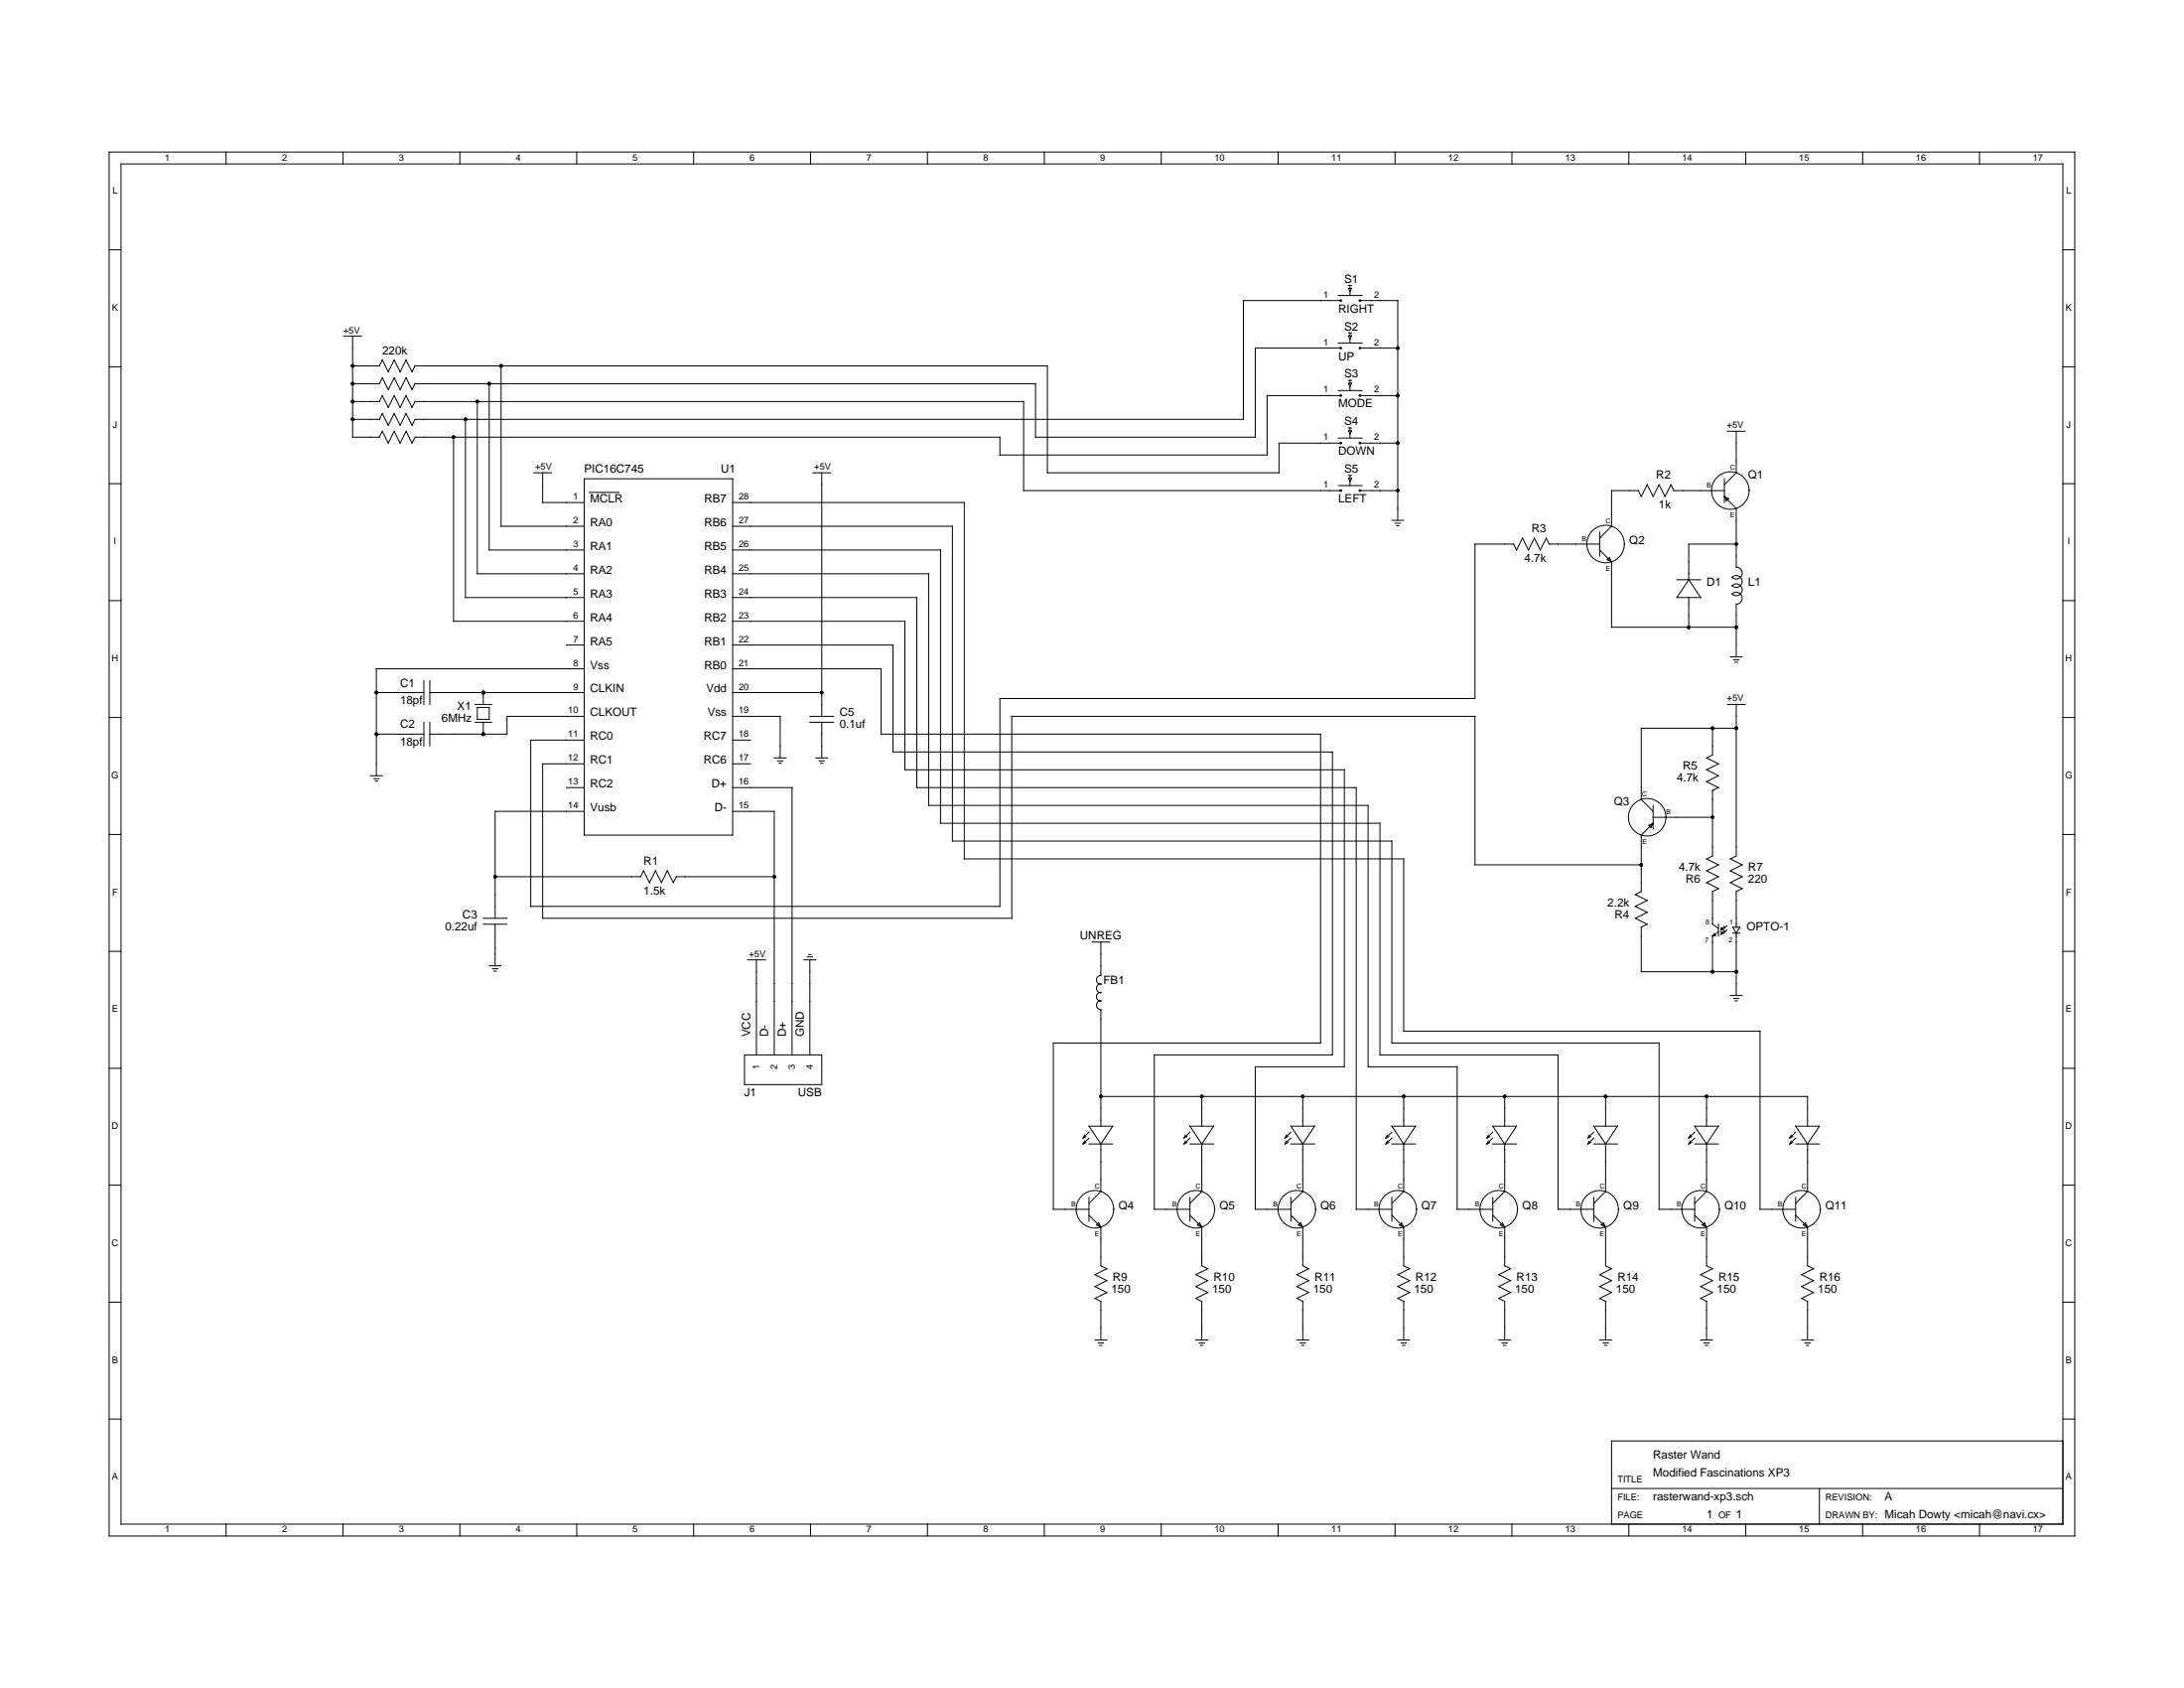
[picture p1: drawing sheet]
<svg xmlns="http://www.w3.org/2000/svg" width="279mm" height="216mm" viewBox="0 0 279 216" stroke-linecap="round" stroke-linejoin="round" font-family="sans-serif">
<g fill="none" stroke="#000" stroke-width=".13">
<path d="M14 19.4h251.4v177.1h-251.4zM28.9 19.4v1.6M43.9 19.4v1.6M58.8 19.4v1.6M73.8 19.4v1.6M88.7 19.4v1.6M103.7 19.4v1.6M118.6 19.4v1.6M133.6 19.4v1.6M148.6 19.4v1.6M163.5 19.4v1.6M178.5 19.4v1.6"/>
<path d="M193.4 19.4v1.6M208.4 19.4v1.6M223.3 19.4v1.6M238.3 19.4v1.6M253.2 19.4v1.6M14 32h1.5M15.5 21h248.4v173.9h-248.4zM171.2 37.8h3.1M171.4 38.4h-12.3v15.2h-106l-.4 .8-.8-1.5-.7 1.5-.8-1.5-.7 1.5-.8-1.5M172.5 36.5h.4M172.5 36.9h.4l-.2 .4zM172.7 36.5v.4"/>
<path d="M172.7 37.3v.5M174.1 38.4h4.7v28.2M263.9 32h1.5M14 46.9h1.5M44 43h2.3M45.1 46.8h3.4M45.1 49.1h3.4M45.1 51.4h3.4M45.1 53.6h3.4M45.1 43v12.9h3.4M48.9 46l.8 1.6 .7-1.6 .8 1.6 .7-1.6 .8 1.6 .4-.8h80.9v13.7h29.6v-3.8h7.8M48.9 50.6l.8 1.5 .7-1.5 .8 1.5 .7-1.5 .8 1.5 .4-.7h77.9v11.4h40.4"/>
<path d="M48.9 46l-.4 .8M48.9 48.3l-.4 .8M48.9 50.6l-.4 .8M48.9 52.9l-.4 .7M48.9 55.2l-.4 .7M58 55.9v23.6h16.7M59.5 53.6v22.8h15.2M61.1 51.4v22h13.6M62.6 49.1v21.2h12.1M64.1 46.8v20.5h10.6M171.2 43.9h3.1M171.2 50h3.1"/>
<path d="M171.2 56h3.1M171.4 44.5h-10.8v11.4h-28.1v-6.8h-79.4l-.4 .7-.8-1.5-.7 1.5-.8-1.5-.7 1.5-.8-1.5M171.4 50.6h-9.3v7.6h-34.2v-2.3h-74.8l-.4 .8-.8-1.5-.7 1.5-.8-1.5-.7 1.5-.8-1.5M172.5 42.6h.4M172.5 43h.4l-.2 .3zM172.5 48.7h.4M172.5 49h.4l-.2 .4zM172.5 54.7h.4M172.5 55.1h.4l-.2 .4zM172.7 42.6v.4M172.7 43.3v.6M172.7 48.7v.3"/>
<path d="M172.7 49.4v.5M172.7 54.7v.4M172.7 55.5v.5M174.1 44.5h4.7M174.1 50.6h4.7M174.1 56.7h4.7M221 55.2h2.3M222.1 55.2v5.3l-1.5 1.5M263.9 46.9h1.5M14 76.8h1.5M14 61.9h1.5M68.3 60.5h2.3"/>
<path d="M69.4 60.5v3.8h5.3M74.7 61.2h19v45.6h-19zM75.4 63h3.8M93.7 70.3h26.6v35h56.2v29.6h22.8v19.8h4.6M93.7 64.3h29.7v45.6h56.2v22h45.6v22.8h4.5M93.7 67.3h28.1v40.3h56.3v25.8h34.1v21.3h4.6M93.7 73.4h25.1v29.6h56.2v33.4h11.4v18.3h4.6M93.7 76.4h23.6v24.3h56.2v54h4.6M93.7 79.5h22.1v19h56.2v37.9h-11.4v18.3h4.5M104 60.5h2.3M105.1 60.5v31.1M171.2 62.1h3.1"/>
<path d="M172.5 60.8h.4M172.5 61.2h.4l-.2 .4zM172.7 60.8v.4M172.7 61.6v.5M174.1 62.8h4.7M178.1 66.6h1.5M178.5 66.9h.7M178.7 67.2h.3M204.6 69.6h-6.4l-.4-.8-.7 1.5-.8-1.5-.8 1.5-.7-1.5-.8 1.5-.4-.7h-4.9v19.7h-60.8v26.6h-60v-21.2h6.8M204.6 70.3l1.6 1.6M204.6 68.1v3M205.6 71.6l.3-.3 .3 .6z"/>
<path d="M206.2 71.9v8.3h15.9M213.8 62l.3 .8M213.8 62l-.8 1.5-.8-1.5-.7 1.5-.8-1.5-.7 1.5-.4-.7h-3.4v4.5l-1.6 1.5M214.1 62.8h6.5M214.5 74.1h3.1M216 74.1l1.6 2.3h-3.1zM216 76.4v3.8M220.6 63.5l1.5 1.5v7.5a.76 .76 0 0 1 .7 1.1 .76 .76 0 0 1-1.2 .2 .76 .76 0 0 1 1.1 0 .76 .76 0 0 1 0 1.1 .76 .76 0 0 1-1.1 0 .76 .76 0 0 1 1.1 0 .76 .76 0 0 1 0 1.1 .76 .76 0 0 1-1.1 0 .76 .76 0 0 1 1.2 .2 .76 .76 0 0 1-.7 1.1v6.7M220.6 61.2v3.1M220.6 63.5l.5 .3-.2 .3zM222.1 69.6h-6.1v4.5M263.9 76.8h1.5"/>
<path d="M263.9 61.9h1.5M14 91.8h1.5M47.4 99.2h1.5M47.8 99.6h.7M48 99.9h.3M48.1 88.6h6.1M48.1 93.9h6.1M54.2 87.1v3M54.2 92.4v3M55 88.6h19.7M55 87.1v3M55 92.4v3"/>
<path d="M60.8 92.4h2.1M60.8 90.1h2.1M61.1 90.5h1.5v1.5h-1.5zM61.8 88.6v1.5M61.8 92.4v1.5M72.5 82.5h2.2M74.7 85.5h-26.6v13.7M74.7 91.6h-9.8v2.3h-9.9M74.7 97.7h-5.3v19.8h60v-25.9h59.3v19h21.3M93.7 82.5h20.5v13.7h56.3v38.7h-22.8v19.8h4.5M93.7 85.5h19v8.4h56.2v39.5h-34.1v21.3h4.5M93.7 88.6h11.4"/>
<path d="M93.7 91.6h6.1v5.3M93.7 94.7h2.3M93.7 97.7h2.3M99 96.9h1.6M99.5 97.3h.7M99.7 97.6h.3M103.6 91.6h3M103.6 92.4h3M104.4 96.9h1.5M104.8 97.3h.7M105 97.6h.3M105.1 92.4v4.5"/>
<path d="M219.1 93.1v3.5l-.8 .3 1.5 .8-1.5 .8 1.5 .7-1.5 .8 1.5 .7-.7 .4M221 90.1h2.3M221.4 84h1.5M221.8 84.4h.7M222 84.7h.3M222.1 90.1v19.4l-.7 .4 1.5 .7-1.5 .8 1.5 .7-1.5 .8 1.5 .8M222.1 93.1h-12.1v9.2l1.5 1.5M263.9 91.8h1.5M14 106.7h1.5M61.8 118.2h3.1M61.8 117.5h3.1M63.3 118.2v5.3"/>
<path d="M63.3 112.1h18.7M72.5 100.7h2.2M74.7 103.8h-11.4v13.7M82 112.1l.3-.7 .8 1.5 .8-1.5 .7 1.5 .8-1.5 .7 1.5 .4-.8h12.5M93.7 100.7h7.6v34.2M93.7 103.8h5.3v31.1M210.9 105.6l.6-.3-.3 .5zM211.5 104.5h7.6M211.5 105.3l-1.5 1.5v7.2l-.8 .4 1.5 .8-1.5 .7 1.5 .8-1.5 .8 1.5 .7-.7 .4v5.7h12.1M211.5 103v3.1M219.1 101.1v8.4l-.8 .4 1.5 .7-1.5 .8 1.5 .7-1.5 .8 1.5 .8-.7 .3v4.2l.7 .5M219.1 119.7v4.6"/>
<path d="M219.3 119.4l.2 .3h-.4zM219.8 118.2v1.5M219.8 119.2l-.7 .5M220.2 118.7l.2 .2-.3 .1zM220.2 119.2l.2 .2-.3 .1zM220.9 118.4l-.3 .3v-.2l-.3 .3M220.9 119l-.3 .3v-.3l-.3 .4M221.7 118.6h.9l-.5 .8zM221.7 119.4h.9M222.1 114v4.6M222.1 119.4v7.9M222.9 113.6l-.8 .4"/>
<path d="M263.9 106.7h1.5M14 136.6h1.5M14 121.7h1.5M62.6 123.5h1.5M63 123.9h.7M63.2 124.2h.3M95.3 134.9h9.8v3.8h-9.8zM95.6 122.8h2.3M96.8 122.8v12.1M102.8 122.8h1.6M103.3 122.4h.6M103.5 122.1h.3"/>
<path d="M103.6 122.8v12.1M139.7 120.5h2.3M140.8 120.5v4.3a.56 .56 0 0 0-.5 .5 .56 .56 0 0 0 .6 .6 .54 .54 0 0 0-.6 .5 .54 .54 0 0 0 .6 .5 .54 .54 0 0 0-.6 .6 .54 .54 0 0 0 .6 .5 .56 .56 0 0 0-.6 .6 .56 .56 0 0 0 .5 .5v14.9M221.4 127.3h1.5M221.8 127.7h.7M222 128h.3M263.9 136.6h1.5M263.9 121.7h1.5M14 151.6h1.5M138.7 145.9l-.1 .4M138.7 145.2l-.1 .4M138.9 146.1l-.3 .2"/>
<path d="M138.9 145.4l-.3 .2M139.3 155.4l1.5 1.6M139.3 153.2v3M139.3 144h3.1l-1.6 2.3zM139.3 146.3h3.1M139.3 144.8l-.7 .8M139.3 145.6l-.7 .7M140.3 156.7l.3-.3 .2 .6zM140.8 146.3v6.1l-1.5 1.5M140.8 157v4.9l.8 .4-1.5 .7 1.5 .8-1.5 .8 1.5 .7-1.5 .8M140.8 140.2h90.4v3.8M151.7 145.9l-.2 .4"/>
<path d="M151.7 145.2l-.2 .4M151.8 146.1l-.3 .2M151.8 145.4l-.3 .2M152.2 144h3.1l-1.6 2.3zM152.2 146.3h3.1M152.2 155.4l1.5 1.6M152.2 153.2v3M152.2 144.8l-.7 .8M152.2 145.6l-.7 .7M153.2 156.7l.3-.3 .2 .6zM153.7 157v4.9l.8 .4-1.5 .7 1.5 .8-1.5 .8 1.5 .7-1.5 .8M153.7 140.2v3.8"/>
<path d="M153.7 146.3v6.1l-1.5 1.5M164.6 145.9l-.2 .4M164.6 145.2l-.2 .4M164.8 146.1l-.4 .2M164.8 145.4l-.4 .2M165.1 144h3.1l-1.5 2.3zM165.1 146.3h3.1M165.1 155.4l1.6 1.6M165.1 153.2v3M165.1 144.8l-.7 .8M165.1 145.6l-.7 .7M166.1 156.7l.3-.3 .3 .6z"/>
<path d="M166.7 140.2v3.8M166.7 146.3v6.1l-1.6 1.5M166.7 157v4.9l.7 .4-1.5 .7 1.5 .8-1.5 .8 1.5 .7-1.5 .8M177.5 145.9l-.2 .4M177.5 145.2l-.2 .4M177.7 146.1l-.4 .2M177.7 145.4l-.4 .2M178.1 144h3l-1.5 2.3zM178.1 146.3h3M178.1 155.4l1.5 1.6M178.1 153.2v3M178.1 144.8l-.8 .8"/>
<path d="M178.1 145.6l-.8 .7M179 156.7l.3-.3 .3 .6zM179.6 140.2v3.8M179.6 146.3v6.1l-1.5 1.5M179.6 157v4.9l.7 .4-1.5 .7 1.5 .8-1.5 .8 1.5 .7-1.5 .8M190.4 145.9l-.2 .4M190.4 145.2l-.2 .4M190.6 146.1l-.4 .2M190.6 145.4l-.4 .2M191 144h3l-1.5 2.3zM191 146.3h3M191 155.4l1.5 1.6"/>
<path d="M191 153.2v3M191 144.8l-.8 .8M191 145.6l-.8 .7M191.9 156.7l.3-.3 .3 .6zM192.5 140.2v3.8M192.5 146.3v6.1l-1.5 1.5M192.5 157v4.9l.8 .4-1.6 .7 1.6 .8-1.6 .8 1.6 .7-1.6 .8M203.3 145.9l-.2 .4M203.3 145.2l-.2 .4M203.5 146.1l-.4 .2M203.5 145.4l-.4 .2M203.9 144h3l-1.5 2.3z"/>
<path d="M203.9 146.3h3M203.9 155.4l1.5 1.6M203.9 153.2v3M203.9 144.8l-.8 .8M203.9 145.6l-.8 .7M204.9 156.7l.2-.3 .3 .6zM205.4 140.2v3.8M205.4 146.3v6.1l-1.5 1.5M205.4 157v4.9l.8 .4-1.6 .7 1.6 .8-1.6 .8 1.6 .7-1.6 .8M216.2 145.9l-.2 .4M216.2 145.2l-.2 .4M216.4 146.1l-.4 .2"/>
<path d="M216.4 145.4l-.4 .2M216.8 144h3l-1.5 2.3zM216.8 146.3h3M216.8 155.4l1.5 1.6M216.8 153.2v3M216.8 144.8l-.8 .8M216.8 145.6l-.8 .7M217.8 156.7l.2-.3 .3 .6zM218.3 157v4.9l.8 .4-1.5 .7 1.5 .8-1.5 .8 1.5 .7-1.5 .8M218.3 140.2v3.8M218.3 146.3v6.1l-1.5 1.5M229.1 145.9l-.1 .4"/>
<path d="M229.1 145.2l-.1 .4M229.3 146.1l-.3 .2M229.3 145.4l-.3 .2M229.7 144h3.1l-1.6 2.3zM229.7 146.3h3.1M229.7 155.4l1.5 1.6M229.7 153.2v3M229.7 144.8l-.7 .8M229.7 145.6l-.7 .7M230.7 156.7l.3-.3 .2 .6zM231.2 157v4.9l.8 .4-1.5 .7 1.5 .8-1.5 .8 1.5 .7-1.5 .8M231.2 146.3v6.1l-1.5 1.5"/>
<path d="M263.9 151.6h1.5M14 166.5h1.5M140.1 166.1l.7 .4M140.1 171.4h1.5M140.5 171.8h.7M140.7 172.1h.3M140.8 166.4v5M153 171.4h1.5M153 166.1l.7 .4M153.4 171.8h.7M153.6 172.1h.3M153.7 166.4v5"/>
<path d="M165.9 171.4h1.5M165.9 166.1l.8 .4M166.3 171.8h.7M166.5 172.1h.3M166.7 166.4v5M178.8 171.4h1.5M178.8 166.1l.8 .4M179.2 171.8h.7M179.4 172.1h.3M179.6 166.4v5M191.7 171.4h1.6M191.7 166.1l.8 .4"/>
<path d="M192.2 171.8h.6M192.3 172.1h.3M192.5 166.4v5M204.6 171.4h1.6M204.6 166.1l.8 .4M205.1 171.8h.6M205.3 172.1h.3M205.4 166.4v5M217.6 171.4h1.5M217.6 166.1l.7 .4M218 171.8h.7M218.2 172.1h.3"/>
<path d="M218.3 166.4v5M230.5 171.4h1.5M230.5 166.1l.7 .4M230.9 171.8h.7M231.1 172.1h.3M231.2 166.4v5M263.9 166.5h1.5M14 181.5h1.5M28.9 194.9v1.6M43.9 194.9v1.6M58.8 194.9v1.6M73.8 194.9v1.6"/>
<path d="M88.7 194.9v1.6M103.7 194.9v1.6M118.6 194.9v1.6M133.6 194.9v1.6M148.6 194.9v1.6M163.5 194.9v1.6M178.5 194.9v1.6M193.4 194.9v1.6M206.2 190.4h57.7M208.4 194.9v1.6M223.3 194.9v1.6M232.8 190.4v4.5"/>
<path d="M238.3 194.9v1.6M253.2 194.9v1.6M263.9 184.3h-57.7v10.6M263.9 181.5h1.5"/>
<circle cx="171.5" cy="38.4" r=".11"/>
<circle cx="174" cy="38.4" r=".11"/>
<circle cx="171.5" cy="50.6" r=".11"/>
<circle cx="171.5" cy="56.7" r=".11"/>
<circle cx="171.5" cy="44.5" r=".11"/>
<circle cx="174" cy="50.6" r=".11"/>
<circle cx="174" cy="56.7" r=".11"/>
<circle cx="174" cy="44.5" r=".11"/>
<circle cx="171.5" cy="62.8" r=".11"/>
<circle cx="174" cy="62.8" r=".11"/>
<circle cx="205.4" cy="69.6" r="2.4"/>
<circle cx="221.4" cy="62.7" r="2.4"/>
<circle cx="210.7" cy="104.5" r="2.4"/>
<circle cx="140.1" cy="154.7" r="2.4"/>
<circle cx="153" cy="154.7" r="2.4"/>
<circle cx="165.9" cy="154.7" r="2.4"/>
<circle cx="178.8" cy="154.7" r="2.4"/>
<circle cx="191.7" cy="154.7" r="2.4"/>
<circle cx="204.6" cy="154.7" r="2.4"/>
<circle cx="217.6" cy="154.7" r="2.4"/>
<circle cx="230.5" cy="154.7" r="2.4"/>
</g>
<g fill="#000">
<circle cx="45.1" cy="46.8" r=".23"/>
<circle cx="45.1" cy="49.1" r=".23"/>
<circle cx="45.1" cy="51.4" r=".23"/>
<circle cx="45.1" cy="53.6" r=".23"/>
<circle cx="58" cy="55.9" r=".23"/>
<circle cx="59.5" cy="53.6" r=".23"/>
<circle cx="61.1" cy="51.4" r=".23"/>
<circle cx="62.6" cy="49.1" r=".23"/>
<circle cx="64.1" cy="46.8" r=".23"/>
<circle cx="178.8" cy="56.7" r=".23"/>
<circle cx="178.8" cy="44.5" r=".23"/>
<circle cx="178.8" cy="50.6" r=".23"/>
<circle cx="178.8" cy="62.8" r=".23"/>
<circle cx="222.1" cy="69.6" r=".23"/>
<circle cx="48.1" cy="93.9" r=".23"/>
<circle cx="48.1" cy="88.6" r=".23"/>
<circle cx="61.8" cy="93.9" r=".23"/>
<circle cx="61.8" cy="88.6" r=".23"/>
<circle cx="105.1" cy="88.6" r=".23"/>
<circle cx="216" cy="80.2" r=".23"/>
<circle cx="219.1" cy="93.1" r=".23"/>
<circle cx="222.1" cy="80.2" r=".23"/>
<circle cx="222.1" cy="93.1" r=".23"/>
<circle cx="63.3" cy="112.1" r=".23"/>
<circle cx="99" cy="112.1" r=".23"/>
<circle cx="210" cy="110.6" r=".23"/>
<circle cx="219.1" cy="104.5" r=".23"/>
<circle cx="219.1" cy="124.3" r=".23"/>
<circle cx="222.1" cy="124.3" r=".23"/>
<circle cx="140.8" cy="140.2" r=".23"/>
<circle cx="153.7" cy="140.2" r=".23"/>
<circle cx="166.7" cy="140.2" r=".23"/>
<circle cx="179.6" cy="140.2" r=".23"/>
<circle cx="192.5" cy="140.2" r=".23"/>
<circle cx="205.4" cy="140.2" r=".23"/>
<circle cx="218.3" cy="140.2" r=".23"/>
</g>
<g font-size="1.5">
<text x="171.2" y="40">RIGHT</text>
<text x="172" y="36.2">S1</text>
<text x="48.9" y="45.3">220k</text>
<text x="171.2" y="46">UP</text>
<text x="172" y="42.2">S2</text>
<text x="171.2" y="52.1">MODE</text>
<text x="172" y="48.3">S3</text>
<text x="171.2" y="58.2">DOWN</text>
<text x="172" y="54.4">S4</text>
<text x="74.7" y="60.5">PIC16C745</text>
<text x="75.5" y="64.3">MCLR</text>
<text x="90.1" y="64.3">RB7</text>
<text x="92.2" y="60.5">U1</text>
<text x="171.2" y="64.3">LEFT</text>
<text x="172" y="60.5">S5</text>
<text x="211.9" y="61.2">R2</text>
<text x="212.2" y="65">1k</text>
<text x="223.6" y="61.2">Q1</text>
<text x="75.5" y="67.3">RA0</text>
<text x="75.5" y="70.3">RA1</text>
<text x="90.1" y="70.3">RB5</text>
<text x="90.1" y="67.3">RB6</text>
<text x="195" y="71.9">4.7k</text>
<text x="195.9" y="68.1">R3</text>
<text x="208.4" y="69.6">Q2</text>
<text x="75.5" y="73.4">RA2</text>
<text x="75.5" y="76.4">RA3</text>
<text x="90.1" y="76.4">RB3</text>
<text x="90.1" y="73.4">RB4</text>
<text x="218.3" y="74.9">D1</text>
<text x="223.6" y="74.9">L1</text>
<text x="75.5" y="79.5">RA4</text>
<text x="75.5" y="82.5">RA5</text>
<text x="90.1" y="82.5">RB1</text>
<text x="90.1" y="79.5">RB2</text>
<text x="51.2" y="87.8">C1</text>
<text x="75.5" y="85.5">Vss</text>
<text x="75.5" y="88.6">CLKIN</text>
<text x="90.1" y="85.5">RB0</text>
<text x="90.3" y="88.6">Vdd</text>
<text x="51.2" y="90.1">18pf</text>
<text x="51.2" y="93.1">C2</text>
<text x="51.2" y="95.4">18pf</text>
<text x="56.5" y="92.4">6MHz</text>
<text x="58.5" y="90.9">X1</text>
<text x="75.5" y="91.6">CLKOUT</text>
<text x="75.5" y="94.7">RC0</text>
<text x="90" y="94.7">RC7</text>
<text x="90.5" y="91.6">Vss</text>
<text x="107.4" y="91.6">C5</text>
<text x="107.4" y="93.1">0.1uf</text>
<text x="75.5" y="97.7">RC1</text>
<text x="75.5" y="100.7">RC2</text>
<text x="90" y="97.7">RC6</text>
<text x="91" y="100.7">D+</text>
<text x="214.5" y="100">4.7k</text>
<text x="215.3" y="98.5">R5</text>
<text x="75.5" y="103.8">Vusb</text>
<text x="91.4" y="103.8">D-</text>
<text x="206.5" y="103">Q3</text>
<text x="82.3" y="110.6">R1</text>
<text x="214.8" y="111.4">4.7k</text>
<text x="215.7" y="112.9">R6</text>
<text x="223.6" y="111.4">R7</text>
<text x="223.6" y="112.9">220</text>
<text x="57" y="119">0.22uf</text>
<text x="59.2" y="117.4">C3</text>
<text x="82.3" y="114.4">1.5k</text>
<text x="205.7" y="115.9">2.2k</text>
<text x="206.6" y="117.5">R4</text>
<text x="223.5" y="119">OPTO-1</text>
<text x="138.2" y="120.1">UNREG</text>
<text x="141.2" y="125.8">FB1</text>
<text x="96" y="132.6" transform="rotate(-90 96 132.6)">VCC</text>
<text x="98.3" y="132.6" transform="rotate(-90 98.3 132.6)">D-</text>
<text x="100.6" y="132.6" transform="rotate(-90 100.6 132.6)">D+</text>
<text x="102.8" y="132.6" transform="rotate(-90 102.8 132.6)">GND</text>
<text x="95.2" y="140.2">J1</text>
<text x="102.1" y="140.2">USB</text>
<text x="143.1" y="154.7">Q4</text>
<text x="156" y="154.7">Q5</text>
<text x="168.9" y="154.7">Q6</text>
<text x="181.9" y="154.7">Q7</text>
<text x="194.8" y="154.7">Q8</text>
<text x="207.7" y="154.7">Q9</text>
<text x="220.6" y="154.7">Q10</text>
<text x="233.5" y="154.7">Q11</text>
<text x="142.2" y="165.3">150</text>
<text x="142.4" y="163.8">R9</text>
<text x="155.1" y="165.3">150</text>
<text x="155.3" y="163.8">R10</text>
<text x="168" y="165.3">150</text>
<text x="168.2" y="163.8">R11</text>
<text x="180.9" y="165.3">150</text>
<text x="181.1" y="163.8">R12</text>
<text x="193.8" y="165.3">150</text>
<text x="194" y="163.8">R13</text>
<text x="206.7" y="165.3">150</text>
<text x="206.9" y="163.8">R14</text>
<text x="219.7" y="165.3">150</text>
<text x="219.8" y="163.8">R15</text>
<text x="232.6" y="165.3">150</text>
<text x="232.8" y="163.8">R16</text>
<text x="211.5" y="186.6">Raster Wand</text>
<text x="211.5" y="188.9">Modified Fascinations XP3</text>
<text x="211.5" y="191.9">rasterwand-xp3.sch</text>
<text x="241.1" y="191.9">A</text>
<text x="218.3" y="194.2">1</text>
<text x="222.1" y="194.2">1</text>
<text x="241.1" y="194.2">Micah Dowty &lt;micah@navi.cx&gt;</text>
</g>
<g font-size="1.2">
<text x="21.1" y="20.5">1</text>
<text x="36.1" y="20.5">2</text>
<text x="51" y="20.5">3</text>
<text x="66" y="20.5">4</text>
<text x="80.9" y="20.5">5</text>
<text x="95.9" y="20.5">6</text>
<text x="110.8" y="20.5">7</text>
<text x="125.8" y="20.5">8</text>
<text x="140.7" y="20.5">9</text>
<text x="155.4" y="20.5">10</text>
<text x="170.3" y="20.5">11</text>
<text x="185.3" y="20.5">12</text>
<text x="200.2" y="20.5">13</text>
<text x="215.2" y="20.5">14</text>
<text x="230.1" y="20.5">15</text>
<text x="245.1" y="20.5">16</text>
<text x="260.1" y="20.5">17</text>
<text x="14.4" y="24.8">L</text>
<text x="264.3" y="24.8">L</text>
<text x="14.3" y="39.7">K</text>
<text x="169.3" y="38.1">1</text>
<text x="175.8" y="38.1">2</text>
<text x="264.3" y="39.7">K</text>
<text x="43.9" y="42.6">+5V</text>
<text x="169.3" y="44.1">1</text>
<text x="175.8" y="44.1">2</text>
<text x="169.3" y="50.2">1</text>
<text x="175.8" y="50.2">2</text>
<text x="14.4" y="54.7">J</text>
<text x="169.3" y="56.3">1</text>
<text x="175.8" y="56.3">2</text>
<text x="220.9" y="54.8">+5V</text>
<text x="264.4" y="54.7">J</text>
<text x="68.5" y="60.1">+5V</text>
<text x="73.3" y="63.9">1</text>
<text x="94.5" y="63.9">28</text>
<text x="104.2" y="60.1">+5V</text>
<text x="169.3" y="62.4">1</text>
<text x="175.8" y="62.4">2</text>
<text x="14.6" y="69.6">I</text>
<text x="73.3" y="66.9">2</text>
<text x="73.3" y="70">3</text>
<text x="94.5" y="70">26</text>
<text x="94.5" y="66.9">27</text>
<text x="264.5" y="69.6">I</text>
<text x="73.3" y="73">4</text>
<text x="73.3" y="76">5</text>
<text x="94.5" y="76">24</text>
<text x="94.5" y="73">25</text>
<text x="73.3" y="79.1">6</text>
<text x="73.3" y="82.1">7</text>
<text x="94.5" y="82.1">22</text>
<text x="94.5" y="79.1">23</text>
<text x="14.3" y="84.6">H</text>
<text x="73.3" y="85.2">8</text>
<text x="73.3" y="88.2">9</text>
<text x="94.5" y="88.2">20</text>
<text x="94.5" y="85.2">21</text>
<text x="220.9" y="89.7">+5V</text>
<text x="264.2" y="84.6">H</text>
<text x="72.7" y="91.2">10</text>
<text x="72.7" y="94.3">11</text>
<text x="94.5" y="94.3">18</text>
<text x="94.5" y="91.2">19</text>
<text x="14.3" y="99.6">G</text>
<text x="72.7" y="97.3">12</text>
<text x="72.7" y="100.4">13</text>
<text x="94.5" y="100.4">16</text>
<text x="94.5" y="97.3">17</text>
<text x="264.2" y="99.6">G</text>
<text x="72.7" y="103.4">14</text>
<text x="94.5" y="103.4">15</text>
<text x="14.4" y="114.5">F</text>
<text x="264.3" y="114.5">F</text>
<text x="95.8" y="122.4">+5V</text>
<text x="14.3" y="129.5">E</text>
<text x="264.3" y="129.5">E</text>
<text x="97.2" y="136.8" transform="rotate(-90 97.2 136.8)">1</text>
<text x="99.4" y="136.8" transform="rotate(-90 99.4 136.8)">2</text>
<text x="101.7" y="136.8" transform="rotate(-90 101.7 136.8)">3</text>
<text x="104" y="136.8" transform="rotate(-90 104 136.8)">4</text>
<text x="14.3" y="144.4">D</text>
<text x="264.2" y="144.4">D</text>
<text x="14.3" y="159.4">C</text>
<text x="264.2" y="159.4">C</text>
<text x="14.3" y="174.3">B</text>
<text x="264.3" y="174.3">B</text>
<text x="14.3" y="189.3">A</text>
<text x="206.9" y="191.9">FILE:</text>
<text x="206.9" y="189.6">TITLE</text>
<text x="233.5" y="191.9">REVISION:</text>
<text x="264.3" y="189.3">A</text>
<text x="21.1" y="196">1</text>
<text x="36.1" y="196">2</text>
<text x="51" y="196">3</text>
<text x="66" y="196">4</text>
<text x="80.9" y="196">5</text>
<text x="95.9" y="196">6</text>
<text x="110.8" y="196">7</text>
<text x="125.8" y="196">8</text>
<text x="140.7" y="196">9</text>
<text x="155.4" y="196">10</text>
<text x="170.3" y="196">11</text>
<text x="185.3" y="196">12</text>
<text x="200.2" y="196">13</text>
<text x="206.9" y="194.2">PAGE</text>
<text x="215.2" y="196">14</text>
<text x="219.8" y="194.2">OF</text>
<text x="230.1" y="196">15</text>
<text x="233.5" y="194.2">DRAWN BY:</text>
<text x="245.1" y="196">16</text>
<text x="260.1" y="196">17</text>
</g>
<g font-size=".9">
<text x="218.3" y="62.4">B</text>
<text x="221.4" y="60.1">C</text>
<text x="202.4" y="69.2">B</text>
<text x="205.4" y="66.9">C</text>
<text x="221.4" y="66.2">E</text>
<text x="205.4" y="73">E</text>
<text x="210.1" y="101.9">C</text>
<text x="210.1" y="108">E</text>
<text x="213.2" y="104.2">B</text>
<text x="218.2" y="118.2">8</text>
<text x="221.2" y="118.2">1</text>
<text x="218.1" y="120.5">7</text>
<text x="221.2" y="120.5">2</text>
<text x="137" y="154.3">B</text>
<text x="140.1" y="152">C</text>
<text x="149.9" y="154.3">B</text>
<text x="153" y="152">C</text>
<text x="162.9" y="154.3">B</text>
<text x="165.9" y="152">C</text>
<text x="175.8" y="154.3">B</text>
<text x="178.8" y="152">C</text>
<text x="188.7" y="154.3">B</text>
<text x="191.7" y="152">C</text>
<text x="201.6" y="154.3">B</text>
<text x="204.6" y="152">C</text>
<text x="214.5" y="154.3">B</text>
<text x="217.6" y="152">C</text>
<text x="227.4" y="154.3">B</text>
<text x="230.5" y="152">C</text>
<text x="140.1" y="158.1">E</text>
<text x="153" y="158.1">E</text>
<text x="165.9" y="158.1">E</text>
<text x="178.8" y="158.1">E</text>
<text x="191.7" y="158.1">E</text>
<text x="204.6" y="158.1">E</text>
<text x="217.6" y="158.1">E</text>
<text x="230.5" y="158.1">E</text>
</g>
</svg>
